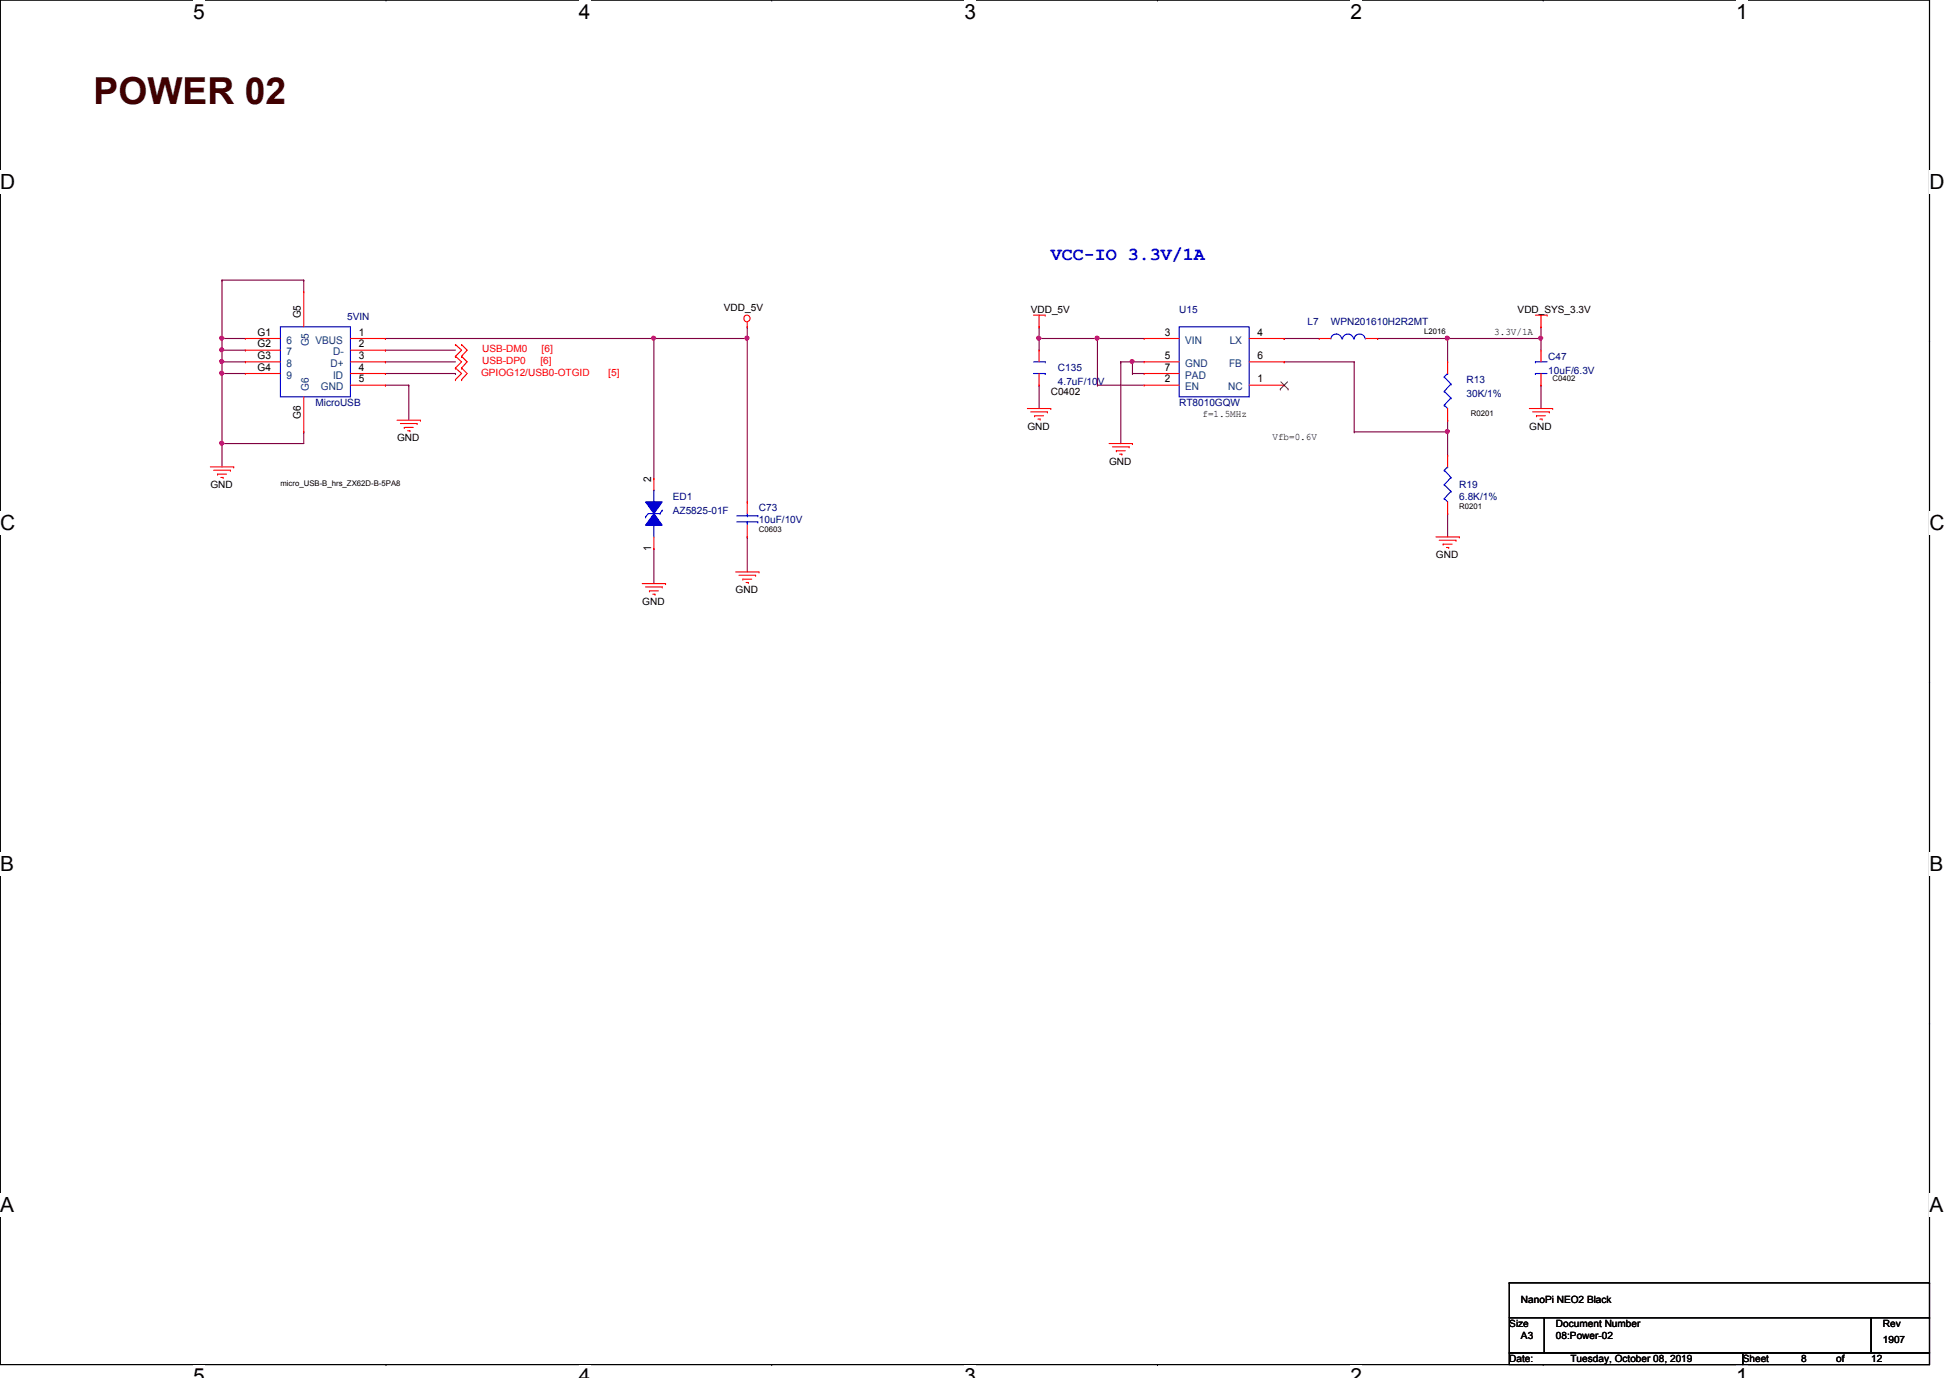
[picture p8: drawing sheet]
<svg xmlns="http://www.w3.org/2000/svg" width="297mm" height="210mm" viewBox="0 0 297 210" stroke-linecap="round" stroke-linejoin="round" font-family="sans-serif">
<path d="M0 0h293.9v207.9h-293.9z" fill="none" stroke="#000" stroke-width=".17"/>
<g fill="#fff">
<path d="M29.4 0h1.8v3.6h-1.8z"/>
<path d="M29.4 207.9h1.8v2h-1.8z"/>
</g>
<path d="M58.8 0h.1M58.8 207.9h.1" fill="none" stroke="#000" stroke-width=".17"/>
<g fill="#fff">
<path d="M88.2 0h1.8v3.6h-1.8z"/>
<path d="M88.2 207.9h1.8v2h-1.8z"/>
</g>
<path d="M117.6 0h.1M117.6 207.9h.1" fill="none" stroke="#000" stroke-width=".17"/>
<g fill="#fff">
<path d="M146.9 0h1.8v3.6h-1.8z"/>
<path d="M146.9 207.9h1.8v2h-1.8z"/>
</g>
<path d="M176.3 0h.1M176.3 207.9h.1" fill="none" stroke="#000" stroke-width=".17"/>
<g fill="#fff">
<path d="M205.7 0h1.8v3.6h-1.8z"/>
<path d="M205.7 207.9h1.8v2h-1.8z"/>
</g>
<path d="M235.1 0h.1M235.1 207.9h.1" fill="none" stroke="#000" stroke-width=".17"/>
<g fill="#fff">
<path d="M264.5 0h1.7v3.6h-1.7z"/>
<path d="M264.5 207.9h1.7v2h-1.7z"/>
<path d="M0 25.9h2.3v3.6h-2.3z"/>
<path d="M293.9 25.9h2.3v3.6h-2.3z"/>
<path d="M0 77.8h2.3v3.6h-2.3z"/>
<path d="M293.9 77.8h2.3v3.6h-2.3z"/>
</g>
<path d="M0 51.9h.1M293.9 51.9h.1" fill="none" stroke="#000" stroke-width=".17"/>
<g fill="#fff">
<path d="M0 129.8h2.2v3.6h-2.2z"/>
<path d="M293.9 129.8h2.1v3.6h-2.1z"/>
</g>
<path d="M0 103.9h.1M293.9 103.9h.1" fill="none" stroke="#000" stroke-width=".17"/>
<path d="M0 103.9h.1M293.9 103.9h.1" fill="none" stroke="#000" stroke-width=".15"/>
<g fill="#fff">
<path d="M0 181.8h2.2v3.6h-2.2z"/>
<path d="M293.9 181.8h2.1v3.6h-2.1z"/>
</g>
<path d="M0 155.9h.1M293.9 155.9h.1" fill="none" stroke="#000" stroke-width=".17"/>
<path d="M33.8 51.6h.1M33.8 51.6h3.6M33.8 51.6v1.7M58.7 51.6h.1M58.7 51.6h40.9" fill="none" stroke="#800040" stroke-width=".17"/>
<circle cx="33.8" cy="53.3" r=".31" fill="#f0f"/>
<circle cx="33.8" cy="53.3" r=".31" fill="none" stroke="#f0f" stroke-width=".17"/>
<circle cx="33.8" cy="51.5" r=".31" fill="#f0f"/>
<circle cx="33.8" cy="51.5" r=".31" fill="none" stroke="#f0f" stroke-width=".17"/>
<path d="M33.8 53.3h.1M33.8 55.1h.1M33.8 53.3h3.6M33.8 53.3v1.8M33.8 55.1h3.6" fill="none" stroke="#800040" stroke-width=".17"/>
<circle cx="33.8" cy="55.1" r=".31" fill="#f0f"/>
<circle cx="33.8" cy="55.1" r=".31" fill="none" stroke="#f0f" stroke-width=".17"/>
<path d="M33.8 56.9h.1M33.8 56.9h3.6M33.8 67.6h.1M33.8 67.6v3.5" fill="none" stroke="#800040" stroke-width=".17"/>
<circle cx="33.8" cy="56.8" r=".31" fill="#f0f"/>
<circle cx="33.8" cy="56.8" r=".31" fill="none" stroke="#f0f" stroke-width=".17"/>
<path d="M33.8 55.1h.1M33.8 55.1v1.8M46.3 42.7h.1M46.3 42.7v1.7M58.7 58.7h.1M58.7 58.7h3.6M62.3 58.7h.1M62.3 58.7v5.3M33.8 67.6h.1M46.3 65.8h.1M46.3 65.8v1.8h-12.5" fill="none" stroke="#800040" stroke-width=".17"/>
<circle cx="33.8" cy="67.5" r=".31" fill="#f0f"/>
<circle cx="33.8" cy="67.5" r=".31" fill="none" stroke="#f0f" stroke-width=".17"/>
<path d="M33.8 42.7h.1M33.8 56.9h.1M33.8 42.7h12.5M33.8 42.7v8.9M33.8 56.9v10.7M113.8 51.6h.1M113.8 51.6v24.9" fill="none" stroke="#800040" stroke-width=".17"/>
<circle cx="113.8" cy="51.5" r=".31" fill="#f0f"/>
<circle cx="113.8" cy="51.5" r=".31" fill="none" stroke="#f0f" stroke-width=".17"/>
<path d="M234.7 58.7h.1M234.7 51.6h.1M234.7 51.6v1.7M234.7 58.7v3.5M113.8 81.8h.1M113.8 81.8v5.3" fill="none" stroke="#800040" stroke-width=".17"/>
<circle cx="234.7" cy="51.5" r=".31" fill="#f0f"/>
<circle cx="234.7" cy="51.5" r=".31" fill="none" stroke="#f0f" stroke-width=".17"/>
<g fill="none" stroke="#800040" stroke-width=".17">
<path d="M158.3 49.8h.1M158.3 51.6h.1M158.3 49.8v1.8M158.3 51.6h8.9M167.2 51.6h.1M167.2 51.6v7.1M170.7 55.1h.1M170.7 55.1v12.5M206.3 55.1h.1M206.3 55.1v10.7M220.5 51.6h.1M220.5 51.6v3.5"/>
<path d="M220.5 78.2h.1M220.5 78.2v3.6"/>
</g>
<circle cx="167.1" cy="51.5" r=".31" fill="#f0f"/>
<circle cx="167.1" cy="51.5" r=".31" fill="none" stroke="#f0f" stroke-width=".17"/>
<path d="M158.3 51.6h.1M158.3 51.6v1.7" fill="none" stroke="#800040" stroke-width=".17"/>
<circle cx="158.2" cy="51.5" r=".31" fill="#f0f"/>
<circle cx="158.2" cy="51.5" r=".31" fill="none" stroke="#f0f" stroke-width=".17"/>
<g fill="none" stroke="#800040" stroke-width=".17">
<path d="M113.8 49.8h.1M113.8 49.8v1.8M158.3 58.7h.1M158.3 58.7v3.5M167.2 51.6h.1M167.2 58.7h.1M167.2 51.6h7.1M167.2 58.7h7.1M220.5 51.6h.1M234.7 49.8h.1M234.7 49.8v1.8h-14.2M206.3 65.8h.1"/>
<path d="M206.3 65.8h14.2"/>
</g>
<circle cx="220.5" cy="65.7" r=".31" fill="#f0f"/>
<circle cx="220.5" cy="65.7" r=".31" fill="none" stroke="#f0f" stroke-width=".17"/>
<path d="M209.8 51.6h.1M209.8 51.6h10.7" fill="none" stroke="#800040" stroke-width=".17"/>
<circle cx="220.5" cy="51.5" r=".31" fill="#f0f"/>
<circle cx="220.5" cy="51.5" r=".31" fill="none" stroke="#f0f" stroke-width=".17"/>
<g fill="none" stroke="#800040" stroke-width=".17">
<path d="M170.7 55.1h.1M170.7 55.1h3.6M172.5 56.9h.1M172.5 55.1h.1M172.5 56.9h1.8M172.5 55.1v1.8M195.6 51.6h.1M195.6 55.1h.1M195.6 51.6h5.4M195.6 55.1h10.7M220.5 65.8h.1M220.5 64h.1"/>
<path d="M220.5 64v5.3"/>
</g>
<circle cx="172.5" cy="55.1" r=".31" fill="#f0f"/>
<circle cx="172.5" cy="55.1" r=".31" fill="none" stroke="#f0f" stroke-width=".17"/>
<path d="M58.7 53.3h.1M58.7 55.1h.1M58.7 53.3h10.7M58.7 55.1h10.7M99.6 51.6h.1M99.6 51.6v21.3M99.6 83.6h.1M99.6 83.6v5.3" fill="none" stroke="#800040" stroke-width=".17"/>
<circle cx="99.6" cy="51.5" r=".31" fill="#f0f"/>
<circle cx="99.6" cy="51.5" r=".31" fill="none" stroke="#f0f" stroke-width=".17"/>
<path d="M58.7 56.9h10.7M69.4 56.9h.1M99.6 51.6h.1M99.6 51.6h14.2" fill="none" stroke="#800040" stroke-width=".17"/>
<g fill="none" stroke="#f00" stroke-width=".17">
<path d="M37.4 51.6h.1M37.4 53.3h.1M37.4 55.1h.1M37.4 56.9h.1M37.4 51.6h5.3M37.4 53.3h5.3M37.4 55.1h5.3M37.4 56.9h5.3M46.3 44.4h.1M46.3 44.4v5.4M53.4 51.6h5.3M53.4 53.3h5.3"/>
<path d="M53.4 55.1h5.3M53.4 56.9h5.3M53.4 58.7h5.3M58.7 51.6h.1M58.7 53.3h.1M58.7 55.1h.1M58.7 56.9h.1M58.7 58.7h.1M69.4 52.5h.1M69.4 54.3h.1M69.4 56h.1M69.4 57.8h.1"/>
<path d="M69.4 52.5l.9 .8-.9 1M69.4 54.3l.9 .8-.9 .9M69.4 56l.9 .9-.9 .9M70.3 52.5h.1M70.3 54.3h.1M70.3 56h.1M70.3 57.8h.1M70.3 52.5l.9 .8-.9 1M70.3 54.3l.9 .8-.9 .9M70.3 56l.9 .9-.9 .9M113.8 49.8h.1M113.8 49.1v.7"/>
<path d="M157.4 48h1.8M158.3 49.8h.1M158.3 58.7h.1M158.3 53.3h.1M158.3 48v1.8M158.3 53.3v1.8M158.3 56.9v1.8M159.2 48h.1M174.3 58.7h.1M174.3 51.6h.1M174.3 55.1h.1M174.3 56.9h.1"/>
<path d="M174.3 51.6h5.3M174.3 55.1h5.3M174.3 56.9h5.3M174.3 58.7h5.3M190.3 51.6h5.3M190.3 55.1h5.3M190.3 58.7h5.3M195.6 58.7h.1M195.6 51.6h.1M195.6 55.1h.1M201 51.6h.1M201 51.6h1.7"/>
<path d="M208.1 51.6h1.7M209.8 51.6h.1M220.5 55.1h.1M220.5 55.1v1.8M233.9 48h1.8M234.7 49.8h.1M234.7 53.3h.1M234.7 58.7h.1M234.7 48v1.8M234.7 53.3v1.8M234.7 56.9v1.8M235.7 48h.1"/>
<path d="M32 71.1h3.6M32.6 71.6h2.5M33.1 72.2h.1M33.1 72.2h1.4M33.7 72.7h.3M34 72.7h.1M35.1 71.6h.1M35.6 71.1h.1M46.3 65.8h.1M46.3 60.5v5.3M60.5 64h3.5M61 64.5h2.5"/>
<path d="M61.6 65.1h.1M61.6 65.1h1.3M62.1 65.6h.3M62.4 65.6h.1M63.5 64.5h.1M64 64h.1M113.8 76.5h.1M113.8 76.5v1.7M156.5 62.2h3.6M157 62.7h2.6M157.6 63.3h.1M157.6 63.3h1.4"/>
<path d="M158.1 63.8h.4M158.5 63.8h.1M159.6 62.7h.1M160.1 62.2h.1M168.9 67.6h3.6M169.5 68.1h2.5M170 68.7h.1M170 68.7h1.4M170.6 69.2h.3M170.9 69.2h.1M172 68.1h.1M172.5 67.6h.1"/>
<path d="M220.5 78.2h.1M220.5 69.3h.1M220.5 64h.1M220.5 62.2v1.8M220.5 69.3v1.8M220.5 76.5v1.7M233 62.2h3.5M233.5 62.7h2.5M234.1 63.3h.1M234.1 63.3h1.3M234.6 63.8h.3M234.9 63.8h.1"/>
<path d="M236 62.7h.1M236.5 62.2h.1M97.8 88.9h3.6M98.3 89.4h2.6M98.9 90h.1M98.9 90h1.4M99.4 90.5h.4M99.8 90.5h.1M100.9 89.4h.1M101.4 88.9h.1M112.1 87.1h3.5M112.6 87.6h2.5"/>
<path d="M113.2 88.2h.1M113.2 88.2h1.3M113.7 88.7h.3M113.8 81.8h.1M113.8 80v1.8M114 88.7h.1M115.1 87.6h.1M115.6 87.1h.1M218.7 81.8h3.6M219.2 82.3h2.6M219.8 82.9h.1M219.8 82.9h1.4"/>
<path d="M220.3 83.4h.4M220.7 83.4h.1M221.8 82.3h.1M222.3 81.8h.1"/>
<circle cx="113.8" cy="48.5" r=".5"/>
</g>
<path d="M229.9 195.4h.1M229.9 195.4v5.3M229.9 195.4h64M293.9 195.4h.1M293.9 195.4v5.3M229.9 200.7h5.3v5.4h-5.3zM229.9 206.1h35.6v1.8h-35.6zM235.2 200.7h49.8v5.4h-49.8zM265.5 206.1h28.4v1.8h-28.4zM285 200.7h8.9v5.4h-8.9zM293.9 200.7h.1" fill="none" stroke="#000" stroke-width=".17"/>
<g fill="none" stroke="#00f" stroke-width=".17">
<path d="M42.7 49.8h10.7v10.7h-10.7zM157.4 55.1h1.8M157.4 56.9h1.8M159.2 56.9h.1M159.2 55.1h.1M179.6 49.8h10.7v10.7h-10.7zM202.7 51.6a.85 .85 0 0 1 .9-.7 .85 .85 0 0 1 .8 .7M204.5 51.6a.85 .85 0 0 1 .9-.7 .85 .85 0 0 1 .8 .7M206.3 51.6a.85 .85 0 0 1 .8-.7 .85 .85 0 0 1 .9 .7M220 59.6h.1M220 57.4h.1M220 59.6l1 1"/>
<path d="M220 57.4l1 1.1M220.5 56.9h.1M220.5 56.9l-.5 .5M221 58.5h.1M221 58.5l-1 1.1M233.9 55.1h.1M233.9 56.9h.1M233.9 55.1h1.8M233.9 56.9h1.8M98.8 78.2h1.7M99.6 74.7h.1M99.6 74.7v1.8"/>
<path d="M100.5 78.2h.1M112.2 79.5h3.2M112.2 78.6h3.2M113.8 78.6h.1M113.8 79.5h.1M113.8 78.2v.4M113.8 79.5v.5M115.4 79.5h.1M115.4 78.6h.1M220 75.9h.1M220 73.8h.1M220 71.6h.1"/>
<path d="M220 61.7h.1M220 75.9l.5 .6M220 73.8l1 1M220 71.6l1 1.1M220 61.7l.5 .5M220.5 71.1h.1M220.5 71.1l-.5 .5M221 74.8h.1M221 72.7h.1M221 60.6h.1M221 74.8l-1 1.1M221 72.7l-1 1.1"/>
<path d="M221 60.6l-1 1.1M99.6 80h.1M99.6 80v1.8"/>
</g>
<path d="M195 59.3h.1M195.1 58.2l1.1 1.1M196.1 58.2l-1.1 1.1M196.2 59.3h.1" fill="none" stroke="#804000" stroke-width=".15"/>
<path d="M99.6 78.2l1.3 1.8h-2.6z" fill-rule="evenodd" fill="#00f"/>
<path d="M98.3 78.7h.1M98.8 78.2l-.5 .5M99.6 78.2l1.3 1.8h-2.6zM100.9 77.7h.1M100.9 77.7l-.4 .5" fill="none" stroke="#00f" stroke-width=".17"/>
<path d="M98.3 76.5h2.6l-1.3 1.7z" fill-rule="evenodd" fill="#00f"/>
<path d="M98.3 76.5h2.6l-1.3 1.7z" fill="none" stroke="#00f" stroke-width=".17"/>
<path d="M99.6 72.9h.1M99.6 72.9v1.8M99.6 83.6h.1M99.6 81.8v1.8" fill="none" stroke="#f00" stroke-width=".17"/>
<circle cx="33.8" cy="53.3" r=".31" fill="#f0f"/>
<circle cx="33.8" cy="53.3" r=".31" fill="none" stroke="#f0f" stroke-width=".17"/>
<circle cx="33.8" cy="51.5" r=".31" fill="#f0f"/>
<circle cx="33.8" cy="51.5" r=".31" fill="none" stroke="#f0f" stroke-width=".17"/>
<circle cx="33.8" cy="55.1" r=".31" fill="#f0f"/>
<circle cx="33.8" cy="55.1" r=".31" fill="none" stroke="#f0f" stroke-width=".17"/>
<circle cx="33.8" cy="56.8" r=".31" fill="#f0f"/>
<circle cx="33.8" cy="56.8" r=".31" fill="none" stroke="#f0f" stroke-width=".17"/>
<circle cx="33.8" cy="67.5" r=".31" fill="#f0f"/>
<circle cx="33.8" cy="67.5" r=".31" fill="none" stroke="#f0f" stroke-width=".17"/>
<circle cx="113.8" cy="51.5" r=".31" fill="#f0f"/>
<circle cx="113.8" cy="51.5" r=".31" fill="none" stroke="#f0f" stroke-width=".17"/>
<circle cx="234.7" cy="51.5" r=".31" fill="#f0f"/>
<circle cx="234.7" cy="51.5" r=".31" fill="none" stroke="#f0f" stroke-width=".17"/>
<circle cx="167.1" cy="51.5" r=".31" fill="#f0f"/>
<circle cx="167.1" cy="51.5" r=".31" fill="none" stroke="#f0f" stroke-width=".17"/>
<circle cx="158.2" cy="51.5" r=".31" fill="#f0f"/>
<circle cx="158.2" cy="51.5" r=".31" fill="none" stroke="#f0f" stroke-width=".17"/>
<circle cx="220.5" cy="65.7" r=".31" fill="#f0f"/>
<circle cx="220.5" cy="65.7" r=".31" fill="none" stroke="#f0f" stroke-width=".17"/>
<circle cx="220.5" cy="51.5" r=".31" fill="#f0f"/>
<circle cx="220.5" cy="51.5" r=".31" fill="none" stroke="#f0f" stroke-width=".17"/>
<circle cx="172.5" cy="55.1" r=".31" fill="#f0f"/>
<circle cx="172.5" cy="55.1" r=".31" fill="none" stroke="#f0f" stroke-width=".17"/>
<circle cx="99.6" cy="51.5" r=".31" fill="#f0f"/>
<circle cx="99.6" cy="51.5" r=".31" fill="none" stroke="#f0f" stroke-width=".17"/>
<text font-size="5.7" fill="#400000" x="14.3" y="15.9">POWER 02</text>
<g font-size="3.2">
<text x="29.4" y="2.9">5</text>
<text x="88.2" y="2.9">4</text>
<text x="146.9" y="2.9">3</text>
<text x="205.7" y="2.9">2</text>
<text x="264.5" y="2.9">1</text>
<text x="0" y="28.8">D</text>
<text x="293.9" y="28.8">D</text>
<text x="0" y="80.7">C</text>
<text x="293.9" y="80.7">C</text>
<text x="0" y="132.7">B</text>
<text x="293.9" y="132.7">B</text>
<text x="0" y="184.7">A</text>
<text x="293.9" y="184.7">A</text>
<text x="29.4" y="210.7">5</text>
<text x="88.2" y="210.7">4</text>
<text x="146.9" y="210.7">3</text>
<text x="205.7" y="210.7">2</text>
<text x="264.5" y="210.7">1</text>
</g>
<text font-size="2.8" fill="#00f" x="160.1" y="39.6">VCC-IO 3.3V/1A</text>
<g font-size="1.6">
<text x="39.2" y="51.1">G1</text>
<text x="39.2" y="52.9">G2</text>
<text x="45.8" y="48.5" transform="rotate(-90 45.8 48.5)">G5</text>
<text x="54.6" y="51.1">1</text>
<text x="54.6" y="52.9">2</text>
<text x="177.4" y="51.1">3</text>
<text x="191.6" y="51.1">4</text>
<text x="39.2" y="54.7">G3</text>
<text x="39.2" y="56.5">G4</text>
<text x="54.6" y="54.7">3</text>
<text x="54.6" y="56.5">4</text>
<text x="54.6" y="58.3">5</text>
<text x="177.4" y="58.3">2</text>
<text x="177.4" y="54.7">5</text>
<text x="177.4" y="56.5">7</text>
<text x="191.6" y="58.3">1</text>
<text x="191.6" y="54.7">6</text>
<text x="45.8" y="63.8" transform="rotate(-90 45.8 63.8)">G6</text>
<text x="99.2" y="73.4" transform="rotate(-90 99.2 73.4)">2</text>
<text x="99.2" y="83.9" transform="rotate(-90 99.2 83.9)">1</text>
</g>
<g font-size="1.6" fill="#004080">
<text x="43.6" y="52.3">6</text>
<text x="47" y="52.7" transform="rotate(-90 47 52.7)">G5</text>
<text x="48" y="52.3">VBUS</text>
<text x="180.5" y="52.3">VIN</text>
<text x="187.3" y="52.3">LX</text>
<text x="43.6" y="54.1">7</text>
<text x="43.6" y="55.9">8</text>
<text x="43.6" y="57.7">9</text>
<text x="47" y="59.5" transform="rotate(-90 47 59.5)">G6</text>
<text x="48.9" y="59.4">GND</text>
<text x="50.3" y="55.9">D+</text>
<text x="50.8" y="54.1">D-</text>
<text x="50.8" y="57.7">ID</text>
<text x="180.5" y="59.4">EN</text>
<text x="180.5" y="55.9">GND</text>
<text x="180.5" y="57.7">PAD</text>
<text x="187.1" y="59.4">NC</text>
<text x="187.2" y="55.9">FB</text>
</g>
<g font-size="1.5">
<text x="110.3" y="47.3">VDD_5V</text>
<text x="157" y="47.7">VDD_5V</text>
<text x="231.2" y="47.7">VDD_SYS_3.3V</text>
<text x="227.6" y="51.1">3.3V/1A</text>
<text x="156.5" y="65.4">GND</text>
<text x="160.1" y="60.1">C0402</text>
<text x="183.2" y="63.5">f=1.5MHz</text>
<text x="233" y="65.4">GND</text>
<text x="60.5" y="67.2">GND</text>
<text x="168.9" y="70.8">GND</text>
<text x="193.8" y="67.1">Vfb=0.6V</text>
<text x="32" y="74.3">GND</text>
<text x="218.7" y="85">GND</text>
<text x="97.8" y="92.1">GND</text>
<text x="112.1" y="90.3">GND</text>
<text x="229.9" y="202.2">Size</text>
<text x="231.7" y="198.5">NanoPi NEO2 Black</text>
<text x="231.7" y="204">A3</text>
<text x="237" y="202.2">Document Number</text>
<text x="237" y="204">08:Power-02</text>
<text x="286.8" y="202.2">Rev</text>
<text x="229.9" y="207.5">Date:</text>
<text x="239.2" y="207.5">Tuesday, October 08, 2019</text>
<text x="265.5" y="207.5">Sheet</text>
<text x="274.4" y="207.5">8</text>
<text x="279.7" y="207.5">of</text>
<text x="285" y="207.5">12</text>
<text x="286.8" y="204.6">1907</text>
</g>
<g font-size="1.5" fill="#000080">
<text x="179.6" y="47.7">U15</text>
<text x="52.9" y="48.8">5VIN</text>
<text x="199.2" y="49.4">L7</text>
<text x="202.7" y="49.4">WPN201610H2R2MT</text>
<text x="161.2" y="56.6">C135</text>
<text x="161.2" y="58.7">4.7uF/10V</text>
<text x="223.4" y="58.3">R13</text>
<text x="235.8" y="54.8">C47</text>
<text x="235.8" y="56.9">10uF/6.3V</text>
<text x="48" y="61.9">MicroUSB</text>
<text x="179.6" y="61.9">RT8010GQW</text>
<text x="223.4" y="60.5">30K/1%</text>
<text x="102.5" y="76.1">ED1</text>
<text x="115.6" y="77.9">C73</text>
<text x="222.3" y="74.3">R19</text>
<text x="222.3" y="76.1">6.8K/1%</text>
<text x="102.5" y="78.2">AZ5825-01F</text>
<text x="115.6" y="79.7">10uF/10V</text>
</g>
<g font-size="1.5" fill="#f00">
<text x="73.4" y="53.7">USB-DM0</text>
<text x="82.5" y="53.7">[6]</text>
<text x="73.3" y="57.2">GPIOG12/USB0-OTGID</text>
<text x="73.4" y="55.5">USB-DP0</text>
<text x="82.3" y="55.5">[6]</text>
<text x="92.7" y="57.2">[5]</text>
</g>
<g font-size="1.2">
<text x="217" y="50.9">L2016</text>
<text x="236.5" y="58">C0402</text>
<text x="224.1" y="63.3">R0201</text>
<text x="42.7" y="74">micro_USB-B_hrs_ZX62D-B-5PA8</text>
<text x="222.3" y="77.6">R0201</text>
<text x="115.6" y="81.1">C0603</text>
</g>
</svg>
